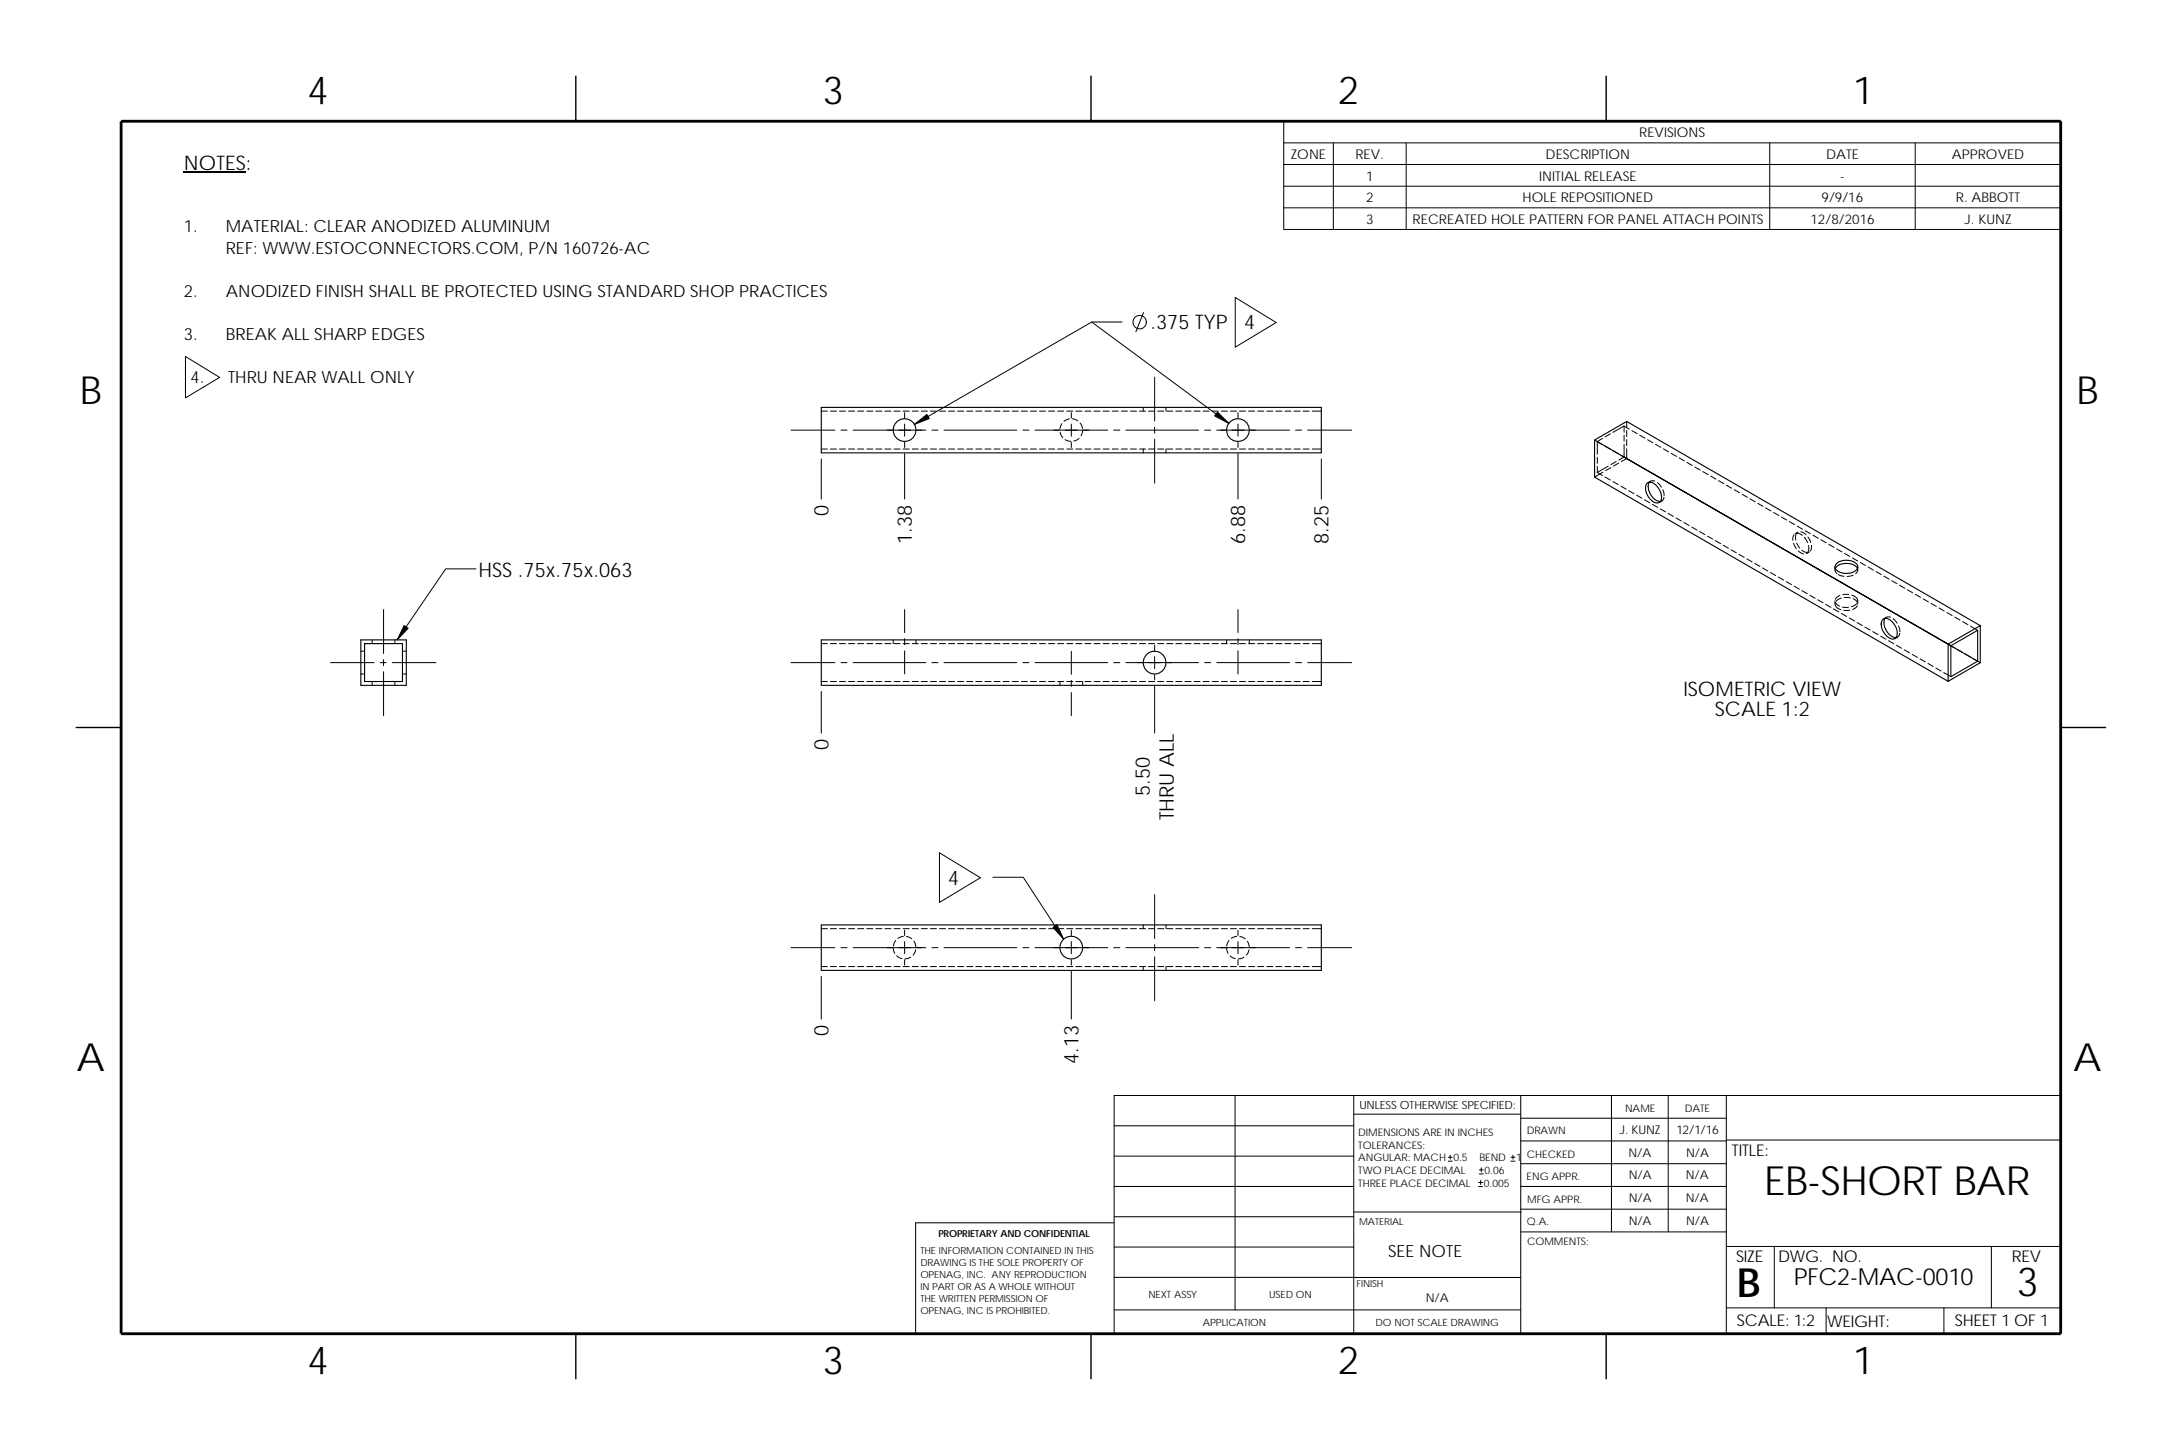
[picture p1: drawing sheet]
<svg xmlns="http://www.w3.org/2000/svg" width="457mm" height="305mm" viewBox="0 0 457 305" stroke-linecap="round" stroke-linejoin="round" font-family="sans-serif">
<g fill="none" stroke="#000" stroke-width=".21">
<path d="M269 25.4h162.8v22.7h-162.8zM269 29.9h162.8M269 39h162.8M269 34.5h162.8M279.4 29.9v18.2M294.6 29.9v18.2M370.8 29.9v18.2M401.3 29.9v18.2M269 43.5h162.8M38.9 74.7l7.1 4.4-7.1 4.3zM228.7 67.5l28.8 21.2M235.1 67.5h-6.4l-37.1 21.4"/>
<path d="M239.6 65.5l-1.6 4M241.9 79v9.2M258.8 62.3l8.6 5.3-8.6 5.1zM165.7 90.1h9.2M172.1 86.1h1.3M172.1 96.1v8.4M172.1 94.1h1.3M174 86.1h1.3M174 94.1h1.3M175.9 86.1h1.3M175.9 94.1h1.3M176.2 90.1h1.3"/>
<path d="M177.8 86.1h1.3M177.8 94.1h1.3M178.8 90.1h15.2M179.7 86.1h1.3M179.7 94.1h1.3M181.6 86.1h1.3M181.6 94.1h1.3M183.5 86.1h1.3M183.5 94.1h1.3M185.4 86.1h1.3M185.4 94.1h1.3M187.3 86.1h1.3"/>
<path d="M187.3 94.1h1.3M189.2 86.1h1.3M189.2 94.1h1.3M189.5 95v9.5M189.5 86.4v1.2M189.5 88.8v2.6M189.5 92.6v1.1M191.1 86.1h1.3M191.1 94.1h1.3M193 86.1h1.3M193 94.1h1.3M194.9 86.1h1.3"/>
<path d="M194.9 94.1h1.3M195.3 90.1h1.2M196.9 86.1h1.2M196.9 94.1h1.2M197.8 90.1h15.2M198.8 86.1h1.2M198.8 94.1h1.2M200.7 86.1h1.2M200.7 94.1h1.2M202.6 86.1h1.2M202.6 94.1h1.2M204.5 86.1h1.2"/>
<path d="M204.5 94.1h1.2M206.4 86.1h1.2M206.4 94.1h1.2M208.3 86.1h1.3M208.3 94.1h1.3M210.2 86.1h1.3M210.2 94.1h1.3M212.1 86.1h1.3M212.1 94.1h1.3M214 86.1h1.3M214 94.1h1.3M214.3 90.1h1.3"/>
<path d="M215.9 86.1h1.3M215.9 94.1h1.3M216.9 90.1h15.2M217.8 86.1h1.3M217.8 94.1h1.3M219.7 86.1h1.3M219.7 94.1h1.3M221.6 86.1h1.3M221.6 94.1h1.3M222.1 90.6l.6 1.1M222.5 88.8l-.4 1.1M223.2 92.1l1.2 .4"/>
<path d="M223.5 86.1h1.3M223.5 94.1h1.3M224.1 87.7l-1.2 .6M224.5 86.4v1.2M224.5 88.8v2.6M224.5 92.6v1.1M224.7 87.7l1.1 .5M225.4 86.1h1.3M225.4 94.1h1.3M226.1 91.8l-.4 .4-.7 .2M226.3 88.6l.5 1.2M226.8 90.1l-.3 1.2"/>
<path d="M227.3 86.1h1.3M227.3 94.1h1.3M229.2 86.1h1.3M229.2 94.1h1.3M231.1 86.1h1.3M231.1 94.1h1.3M233 86.1h1.3M233 94.1h1.3M233.4 90.1h1.2M235 86.1h1.2M235 94.1h1.2M235.9 90.1h15.2"/>
<path d="M236.9 86.1h1.2M236.9 94.1h1.2M238.8 86.1h1.2M238.8 94.1h1.2M239.5 85.3v.8M239.5 94.1v.8M240.7 86.1h1.2M240.7 94.1h1.2M241.9 89.5v1.2M241.9 92v9.2M242.6 86.1h1.2M242.6 94.1h1.2"/>
<path d="M244.3 85.3v.8M244.3 94.1v.8M244.5 86.1h1.2M244.5 94.1h1.2M246.4 86.1h1.3M246.4 94.1h1.3M248.3 86.1h1.3M248.3 94.1h1.3M250.2 86.1h1.3M250.2 94.1h1.3M252.1 86.1h1.3M252.1 94.1h1.3"/>
<path d="M252.4 90.1h1.3M254 86.1h1.3M254 94.1h1.3M255 90.1h15.2M255.9 86.1h1.3M255.9 94.1h1.3M257.8 86.1h1.3M257.8 94.1h1.3M259.4 95v9.5M259.4 86.4v1.2M259.4 88.8v2.6M259.4 92.6v1.1"/>
<path d="M259.7 86.1h1.3M259.7 94.1h1.3M261.6 86.1h1.3M261.6 94.1h1.3M263.5 86.1h1.3M263.5 94.1h1.3M265.4 86.1h1.3M265.4 94.1h1.3M267.3 86.1h1.3M267.3 94.1h1.3M269.2 86.1h1.3M269.2 94.1h1.3"/>
<path d="M271.1 86.1h1.3M271.1 94.1h1.3M271.5 90.1h1.2M273.1 86.1h1.2M273.1 94.1h1.2M274 90.1h9.2M275 86.1h1.9M275 94.1h1.9M276.9 96.1v8.4M334.7 92.5l1.1 .6M334.7 93.9v1.3M334.7 95.8v1.3"/>
<path d="M334.7 97.7v1.3M334.7 99l1.1 .6M335.8 91.8l-1.1 .7v1.3M335.8 98.3l-1.1 .7M335.9 98.9l-1.8 1M336.3 93.5l1.1 .6M336.3 99.9l1.1 .7M337 97.6l-1.1 .7M337.4 90.9l-1.1 .6M337.5 98l-1.1 .6M338 94.4l1.1 .6M338.6 96.7l-1.1 .6"/>
<path d="M339.1 89.9l-1.1 .7M339.2 97l-1.1 .6M339.6 95.4l1.1 .6M340.3 89.2l-1.1 .7M340.3 89.3l1.1 .6M340.3 95.7l-1.1 .7M340.3 95.7l1.1 .7M340.3 94.5v1.2M340.3 89.3v1.2M340.3 91.2v1.2M340.3 93.1v1.2M340.8 94v2.1l-1.1 .6"/>
<path d="M340.8 88.3v1.3M340.8 90.2v1.3M340.8 92.1v1.3M340.8 96.1l1.1 .6M341.3 96.3l25.8 14.9M341.9 90.2l1.1 .6M343.6 91.2l1.1 .6M345.2 92.1l1.1 .7M346.9 93.1l1.1 .6M348.5 94l1.1 .7M350.2 95l1.1 .6M351.8 95.9l1.1 .7"/>
<path d="M353.5 96.9l1.1 .6M355.1 97.8l1.1 .7M356.8 98.8l1.1 .6M358.4 99.7l1.1 .7M99.7 119.2h-6.3l-10.2 14.8M338 100.9l1.1 .6M339.6 101.8l1.1 .7M341.3 102.8l1.1 .6M342.9 103.7l1.1 .7M344.6 104.7l1.1 .6M345.8 100.8l-.5 .3M346.2 105.6l1.1 .7"/>
<path d="M346.7 100.8h-.8l-.3 .2M347.3 101.1l.8 .9M347.9 106.6l1.1 .6M348.2 104.9l-.5 .4M348.4 102.6l.3 1.2M348.7 104.2l-.2 .5-.6 .3M349.5 107.5l1.1 .7M351.2 108.5l1.1 .6M352.8 109.5l1.1 .6M354.5 110.4l1.1 .6M356.1 111.4l1.1 .6M357.8 112.3l1.1 .6"/>
<path d="M359.4 113.3l1.1 .6M360.1 100.7l1.1 .6M361.1 107.7l1.1 .7M361.1 114.2l1.1 .7M361.7 101.6l1.1 .7M362.7 115.2l1.1 .6M363.4 102.6l1.1 .6M364.4 116.1l1.1 .7M365 103.5l1.1 .7M366 117.1l1.1 .6M366.7 104.5l1.1 .6M366.7 111l1.1 .6"/>
<path d="M367.2 111.3l28 16.1M367.7 118l1.1 .7M368.3 105.5l1.1 .6M369.3 119l1.1 .6M370 106.4l1.1 .6M371 119.9l1.1 .7M371.6 107.4l1.1 .6M373.3 108.3l1.1 .6M374.9 109.3l1.1 .6M375.8 113.8l.6 1.1M375.9 112l-.2 .6-.1 .6M376.5 113.8l.6 1"/>
<path d="M376.5 111.7l.5 .1 .6 .3M376.6 110.2l1.1 .6M376.7 111.5l-.5 .3M376.7 111.5l-.3 .2-.2 .6 .1 .8M376.8 115.4l1.1 .6M377.3 111.4l1.1 .6M377.6 115.3l.6 .4h.5M378.1 112.6l.7 1.1M378.2 111.2l1.1 .6M378.8 112.5l.6 1.1M378.9 114.3v1.2l-.4 .4M379.1 115.6l-.6 .4"/>
<path d="M379.6 114.2v.7l-.3 .5M379.9 112.1l1.1 .7M381.5 113.1l1.1 .6M383.2 114l1.1 .7M384.5 118.7v.7M384.6 119.1l-.1 .4 .4 .7M384.8 115l1.1 .6M386.5 115.9l1.1 .7M388.1 116.9l1.1 .6M389.2 119.1l.1 .4-.5 .7M389.3 118.7v.7M389.8 117.8l1.1 .7"/>
<path d="M391.4 118.8l1.1 .6M393.1 119.7l1.1 .7M69.3 138.8h9.1M75.6 136.4h.8M78 134v.8M79.7 138.8h1.2M80.4 127.7v9.2M80.4 138.2v1.2M82.2 138.8h9.1M82.7 134v.8M84.3 136.4h.8M165.7 138.8h9.2"/>
<path d="M172.1 134.8h1.3M174 134.8h1.3M175.9 134.8h1.3M176.2 138.8h1.3M177.8 134.8h1.3M178.8 138.8h15.2M179.7 134.8h1.3M181.6 134.8h1.3M183.5 134.8h1.3M185.4 134.8h1.3M187.2 134v.8M187.3 134.8h1.3"/>
<path d="M189.2 134.8h1.3M189.5 127.7v4.8M189.5 133.8v1.3M189.5 136.3v4.9M191.1 134.8h1.3M191.9 134v.8M193 134.8h1.3M194.9 134.8h1.3M195.3 138.8h1.2M196.9 134.8h1.2M197.8 138.8h15.2M198.8 134.8h1.2"/>
<path d="M200.7 134.8h1.2M202.6 134.8h1.2M204.5 134.8h1.2M206.4 134.8h1.2M208.3 134.8h1.3M210.2 134.8h1.3M212.1 134.8h1.3M214 134.8h1.3M214.3 138.8h1.3M215.9 134.8h1.3M216.9 138.8h15.2M217.8 134.8h1.3"/>
<path d="M219.7 134.8h1.3M221.6 134.8h1.3M223.5 134.8h1.3M224.5 136.4v4.9M225.4 134.8h1.3M227.3 134.8h1.3M229.2 134.8h1.3M231.1 134.8h1.3M233 134.8h1.3M233.4 138.8h1.2M235 134.8h1.2M235.9 138.8h15.2"/>
<path d="M236.9 134.8h1.2M238.8 134.8h1.2M240.7 134.8h1.2M241.9 135.1v1.2M241.9 137.5v2.6M242.6 134.8h1.2M244.5 134.8h1.2M246.4 134.8h1.3M248.3 134.8h1.3M250.2 134.8h1.3M252.1 134.8h1.3M252.4 138.8h1.3"/>
<path d="M254 134.8h1.3M255 138.8h15.2M255.9 134.8h1.3M257 134v.8M257.8 134.8h1.3M259.4 127.7v4.8M259.4 133.8v1.3M259.4 136.3v4.9M259.7 134.8h1.3M261.6 134.8h1.3M261.8 134v.8M263.5 134.8h1.3"/>
<path d="M265.4 134.8h1.3M267.3 134.8h1.3M269.2 134.8h1.3M271.1 134.8h1.3M271.5 138.8h1.2M273.1 134.8h1.2M274 138.8h9.2M275 134.8h1.9M372.6 120.9l1.1 .6M374.3 121.8l1.1 .7M375.9 122.8l1.1 .6M377.6 123.7l1.1 .7"/>
<path d="M379.2 124.7l1.1 .6M380.9 125.6l1.1 .7M382.5 126.6l1.1 .6M384.2 127.6l1.1 .6M384.5 125.9v.6M384.5 126.5l.4 .8 .8 .4M384.5 126.1l.4 .6 .5 .3M385.2 120.4l1.2 .3M385.5 124.7l-.9 .8M385.8 125.3l-1.1 .6M385.8 128.5l1.1 .6M386.1 127.2h1.2"/>
<path d="M386.4 125.2h1.3M387.4 124.5l-1.3 .1M387.5 129.5l1.1 .6M387.6 127.8h-1.3M388 124.7a1.47 1.47 0 0 1 1.3 1.8M388.3 120.5l-1.3 .3M388.3 125.4l.5 .3 .4 .6M389 126.5l-.4 .4-.7 .2M389.1 123.9l1.1 .7M389.1 130.4l1.1 .6M389.2 126.9l-.4 .4-.6 .4M390.8 131.4l1.1 .6"/>
<path d="M392.4 132.3l1.1 .6M394.1 133.3l1.1 .6M394.7 120.7l1.1 .6M394.7 127.2l1.1 .6M395.2 129.3l-.5 .3M395.3 127.5l12.6 7.3M395.7 134.2l1.1 .7M396.1 129.3h-.8l-.3 .2M396.4 121.6l1.1 .7M396.7 129.6l.8 1M396.9 128.4l1.1 .7M397.4 135.2l1.1 .6"/>
<path d="M397.6 133.5l-.6 .3M397.8 131.1l.3 1.2M398 122.6l1.1 .6M398.1 132.7l-.2 .5-.6 .3M398.6 129.4l1.1 .6M399 136.1l1.1 .7M399.7 123.5l1.1 .7M400.2 130.3l1.1 .7M400.7 137.1l1.1 .6M401.3 124.5l1.1 .6M401.9 131.3l1.1 .6M402.3 138l1.1 .7"/>
<path d="M403 125.5l1.1 .6M403.5 132.2l1.1 .7M404 139l1.1 .6M404.6 126.4l1.1 .6M405.2 133.2l1.1 .6M405.6 139.9l1.1 .7M406.3 127.4l1.1 .6M407.3 134.4l1.4 .9-1-.7M407.9 128.3l1.1 .6M408.5 135.1l1.1 .6M409.6 129.3l1.1 .6M410.1 136.1l1.1 .6"/>
<path d="M411.2 130.2l1.1 .7M411.8 137l1.1 .6M412.9 131.2l1.5 .8M413.4 138l1.5 .8M75.6 141.2h.8M78 142.8v.8M80.4 140.7v9.2M82.7 142.8v.8M84.3 141.2h.8M172.1 142.8h1.3M172.1 144.8v8.8M174 142.8h1.3"/>
<path d="M175.9 142.8h1.3M177.8 142.8h1.3M179.7 142.8h1.3M181.6 142.8h1.3M183.5 142.8h1.3M185.4 142.8h1.3M187.3 142.8h1.3M189.2 142.8h1.3M191.1 142.8h1.3M193 142.8h1.3M194.9 142.8h1.3M196.9 142.8h1.2"/>
<path d="M198.8 142.8h1.2M200.7 142.8h1.2M202.6 142.8h1.2M204.5 142.8h1.2M206.4 142.8h1.2M208.3 142.8h1.3M210.2 142.8h1.3M212.1 142.8h1.3M214 142.8h1.3M215.9 142.8h1.3M217.8 142.8h1.3M219.7 142.8h1.3"/>
<path d="M221.6 142.8h1.3M222.1 142.8v.8M223.5 142.8h1.3M224.5 142.5v1.3M224.5 145.1v4.8M225.4 142.8h1.3M226.8 142.8v.8M227.3 142.8h1.3M229.2 142.8h1.3M231.1 142.8h1.3M233 142.8h1.3M235 142.8h1.2"/>
<path d="M236.9 142.8h1.2M238.8 142.8h1.2M240.7 142.8h1.2M241.9 143.7v9.9M241.9 141.4v1.1M242.6 142.8h1.2M244.5 142.8h1.2M246.4 142.8h1.3M248.3 142.8h1.3M250.2 142.8h1.3M252.1 142.8h1.3M254 142.8h1.3"/>
<path d="M255.9 142.8h1.3M257.8 142.8h1.3M259.7 142.8h1.3M261.6 142.8h1.3M263.5 142.8h1.3M265.4 142.8h1.3M267.3 142.8h1.3M269.2 142.8h1.3M271.1 142.8h1.3M273.1 142.8h1.2M275 142.8h1.9M407.3 140.9l1.5 .9"/>
<path d="M196.8 178.6l8.6 5.3-8.6 5.1zM165.7 198.5h9.2M172.1 194.5h1.3M174 194.5h1.3M175.9 194.5h1.3M176.2 198.5h1.3M177.8 194.5h1.3M178.8 198.5h15.2M179.7 194.5h1.3M181.6 194.5h1.3M183.5 194.5h1.3M185.4 194.5h1.3"/>
<path d="M187.2 198.5l.3 1.2M187.3 194.5h1.3M187.7 197l-.5 1.2M189.2 194.5h1.3M189.3 196.2l-1.2 .4M189.5 194.9v1.1M189.5 197.3v2.5M189.9 196.2l1.2 .5M191.1 194.5h1.3M191.5 197.1l.4 1.2M191.9 199l-.6 1.1M193 194.5h1.3"/>
<path d="M194.9 194.5h1.3M195.3 198.5h1.2M196.9 194.5h1.2M197.8 198.5h15.2M198.8 194.5h1.2M200.7 194.5h1.2M202.6 194.5h1.2M204.5 194.5h1.2M206.4 194.5h1.2M208 183.8h6.4l8.5 12.9M208.3 194.5h1.3M210.2 194.5h1.3"/>
<path d="M212.1 194.5h1.3M214 194.5h1.3M214.3 198.5h1.3M215.9 194.5h1.3M216.9 198.5h15.2M217.8 194.5h1.3M219.7 194.5h1.3M221.6 194.5h1.3M223.5 194.5h1.3M224.5 194.9v1.1M224.5 197.3v2.5M225.4 194.5h1.3"/>
<path d="M227.3 194.5h1.3M229.2 194.5h1.3M231.1 194.5h1.3M233 194.5h1.3M233.4 198.5h1.2M235 194.5h1.2M235.9 198.5h15.2M236.9 194.5h1.2M238.8 194.5h1.2M239.5 193.8v.7M240.7 194.5h1.2M241.9 187.4v9.2"/>
<path d="M241.9 197.9v1.3M242.6 194.5h1.2M244.3 193.8v.7M244.5 194.5h1.2M246.4 194.5h1.3M248.3 194.5h1.3M250.2 194.5h1.3M252.1 194.5h1.3M252.4 198.5h1.3M254 194.5h1.3M255 198.5h15.2M255.9 194.5h1.3"/>
<path d="M257 198.5l.3 1.2M257.5 197l-.5 1.2M257.8 194.5h1.3M259.1 196.2l-1.1 .4M259.4 194.9v1.1M259.4 197.3v2.5M259.7 194.5h1.3M259.8 196.2l1.1 .5M261.3 197.1l.4 1.2M261.6 194.5h1.3M261.7 199l-.5 1.1M263.5 194.5h1.3"/>
<path d="M265.4 194.5h1.3M267.3 194.5h1.3M269.2 194.5h1.3M271.1 194.5h1.3M271.5 198.5h1.2M273.1 194.5h1.2M274 198.5h9.2M275 194.5h1.9M172.1 202.5h1.3M172.1 204.6v8.9M174 202.5h1.3M175.9 202.5h1.3"/>
<path d="M177.8 202.5h1.3M179.7 202.5h1.3M181.6 202.5h1.3M183.5 202.5h1.3M185.4 202.5h1.3M187.3 202.5h1.3M187.9 200.2l1.1 .6M189.2 202.5h1.3M189.5 201.1v1.1M190.8 200.5l-1.2 .4M191.1 202.5h1.3M193 202.5h1.3"/>
<path d="M194.9 202.5h1.3M196.9 202.5h1.2M198.8 202.5h1.2M200.7 202.5h1.2M202.6 202.5h1.2M204.5 202.5h1.2M206.4 202.5h1.2M208.3 202.5h1.3M210.2 202.5h1.3M212.1 202.5h1.3M214 202.5h1.3M215.9 202.5h1.3"/>
<path d="M217.8 202.5h1.3M219.7 202.5h1.3M221.6 202.5h1.3M223.5 202.5h1.3M224.5 201.1v1.1M224.5 203.4v10.1M225.4 202.5h1.3M227.3 202.5h1.3M229.2 202.5h1.3M231.1 202.5h1.3M233 202.5h1.3M235 202.5h1.2"/>
<path d="M236.9 202.5h1.2M238.8 202.5h1.2M239.5 202.5v.8M240.7 202.5h1.2M241.9 200.4v9.2M242.6 202.5h1.2M244.3 202.5v.8M244.5 202.5h1.2M246.4 202.5h1.3M248.3 202.5h1.3M250.2 202.5h1.3M252.1 202.5h1.3"/>
<path d="M254 202.5h1.3M255.9 202.5h1.3M257.7 200.2l1.1 .6M257.8 202.5h1.3M259.4 201.1v1.1M259.7 202.5h1.3M260.7 200.5l-1.2 .4M261.6 202.5h1.3M263.5 202.5h1.3M265.4 202.5h1.3M267.3 202.5h1.3M269.2 202.5h1.3"/>
<path d="M271.1 202.5h1.3M273.1 202.5h1.2M275 202.5h1.9M233.4 235.8h50.3M258.8 229.5v44.9M283.7 229.5v49.9M283.7 233.4h34.9M318.6 229.5v49.9M318.6 234.3h43.1M318.6 239h43.1M337.7 229.5v28.6M349.5 229.5v28.6"/>
<path d="M361.7 238.8h70.1M361.7 229.5v49.9M233.4 256.2h-41.5v23.2h239.9v-49.9h-198.4v49.9M233.4 248.5h50.3M233.4 242.2h50.3M233.4 254.9h50.3M283.7 253.9h35M303.4 243.2h.9M303.4 242.4h.9M303.9 242v.8M309.8 248.6h.8M309.8 247.7h.8"/>
<path d="M310 245.9h.8M310 245.1h.8M310.2 247.3v.8M310.4 244.6v.9M316.6 243.2h.8M316.6 242.4h.8M317 242v.8M318.6 253.3h43.1M318.6 248.5h43.1M318.6 243.8h43.1M318.7 258.1h43M233.4 267.6h50.3"/>
<path d="M233.4 261.2h50.3M233.4 274.4h85.2M283.7 267.6h34.9M361.7 261.1h70.1M361.7 274h70.1M371.8 261.1v12.9M382.6 274v5.4M407.3 274v5.4M417.3 261.1v12.9"/>
<circle cx="238.8" cy="67.5" r="1.41"/>
</g>
<path d="M120.6 15.9v9.5M228.6 15.9v9.5M336.5 15.9v9.5M15.9 152.4h9.5M431.8 152.4h9.5M120.6 279.4v9.5M228.6 279.4v9.5M336.5 279.4v9.5" fill="none" stroke="#000" stroke-width=".3"/>
<path d="M25.4 25.4h406.4v254h-406.4z" fill="none" stroke="#000" stroke-width=".59"/>
<g fill="none" stroke="#000" stroke-width=".23">
<path d="M172.1 85.3h104.8v9.6h-104.8zM334.1 92.2l6.7-3.9 74.1 42.8M345.2 101.2a1.75 1.75 0 0 1 2.2 .9 2.38 2.38 0 0 1 .3 3.2 2.17 2.17 0 0 1-2.5-1.6 2.19 2.19 0 0 1 0-2.5zM345.6 101a3 3 0 0 0 2.3 4M384.6 119.1a3.1 3.1 0 0 1 4.6 0M384.9 118a3.1 3.1 0 0 1 4.3 .5 1.24 1.24 0 0 1-1.1 1.4 3 3 0 0 1-3.5-.8 .92 .92 0 0 1 .3-1.1zM75.6 134h9.5v9.6h-9.5zM76.4 134.8h7.9v8h-7.9zM172.1 134h104.8v9.6h-104.8zM394.7 129.7a1.77 1.77 0 0 1 2 .9 2.59 2.59 0 0 1 .5 3 1.37 1.37 0 0 1-1.9-.4 3.2 3.2 0 0 1-1-3.1zM395 129.5a3 3 0 0 0 2.3 4M408.2 134.9l-74.1-42.7v7.7l74.1 42.8"/>
<path d="M408.2 134.9l6.7-3.8v7.7l-6.7 3.9M408.2 134.9v7.8M408.8 135.3l5.6-3.3v6.5M408.8 135.3v6.5l5.6-3.3M408.8 135.3l5.6 3.2M172.1 193.8h104.8v9.5h-104.8z"/>
<circle cx="189.5" cy="90.1" r="2.38"/>
<circle cx="259.4" cy="90.1" r="2.38"/>
<circle cx="241.9" cy="138.8" r="2.38"/>
<circle cx="224.5" cy="198.5" r="2.38"/>
</g>
<g fill="#000" stroke="#000" stroke-width=".21">
<path d="M191.6 88.9l2.6-2.1 .5 .9z" fill-rule="evenodd"/>
<path d="M255.1 86.3l2.4 2.4-3-1.6z" fill-rule="evenodd"/>
<path d="M84.7 131l.8 .6-2.3 2.4z" fill-rule="evenodd"/>
<path d="M220.6 194.3l.9-.6 1.4 3z" fill-rule="evenodd"/>
</g>
<path d="M38.5 36.1h13" fill="none" stroke="#000" stroke-width=".25"/>
<g font-size="8.4">
<text x="369.6" y="250.3">EB-SHORT BAR</text>
<text x="364" y="271.7">B</text>
<text x="422.6" y="271.5">3</text>
</g>
<g font-size="8.1">
<text x="64.4" y="21.7">4</text>
<text x="172.4" y="21.7">3</text>
<text x="280.3" y="21.7">2</text>
<text x="388.3" y="21.7">1</text>
<text x="16.7" y="84.7">B</text>
<text x="435.1" y="84.7">B</text>
<text x="16" y="224.4">A</text>
<text x="434.4" y="224.4">A</text>
<text x="64.4" y="287.9">4</text>
<text x="172.4" y="287.9">3</text>
<text x="280.3" y="287.9">2</text>
<text x="388.3" y="287.9">1</text>
</g>
<text font-size="4.9" x="375.9" y="269.2">PFC2-MAC-0010</text>
<g font-size="4.2">
<text x="38.5" y="35.6">NOTES:</text>
<text x="241.1" y="69">.375 TYP</text>
<text x="260.7" y="69">4</text>
<text x="173.6" y="108.1" transform="rotate(-90 173.6 108.1)">0</text>
<text x="191.1" y="113.9" transform="rotate(-90 191.1 113.9)">1.38</text>
<text x="260.9" y="113.9" transform="rotate(-90 260.9 113.9)">6.88</text>
<text x="278.4" y="113.9" transform="rotate(-90 278.4 113.9)">8.25</text>
<text x="100.2" y="120.8">HSS .75x.75x.063</text>
<text x="352.7" y="145.9">ISOMETRIC VIEW</text>
<text x="359.3" y="150.1">SCALE 1:2</text>
<text x="173.6" y="157.1" transform="rotate(-90 173.6 157.1)">0</text>
<text x="240.9" y="166.8" transform="rotate(-90 240.9 166.8)">5.50</text>
<text x="246" y="171.9" transform="rotate(-90 246 171.9)">THRU ALL</text>
<text x="198.7" y="185.3">4</text>
<text x="173.6" y="217" transform="rotate(-90 173.6 217)">0</text>
<text x="226" y="222.8" transform="rotate(-90 226 222.8)">4.13</text>
</g>
<g font-size="3.5">
<text x="38.5" y="48.6">1.</text>
<text x="47.3" y="53.1">REF: WWW.ESTOCONNECTORS.COM, P/N 160726-AC</text>
<text x="47.3" y="48.6">MATERIAL: CLEAR ANODIZED ALUMINUM</text>
<text x="38.5" y="62.2">2.</text>
<text x="47.3" y="62.2">ANODIZED FINISH SHALL BE PROTECTED USING STANDARD SHOP PRACTICES</text>
<text x="38.5" y="71.2">3.</text>
<text x="47.3" y="71.2">BREAK ALL SHARP EDGES</text>
<text x="39.9" y="80.2">4.</text>
<text x="47.8" y="80.3">THRU NEAR WALL ONLY</text>
<text x="290.9" y="263.2">SEE NOTE</text>
</g>
<g font-size="3.4">
<text x="362.9" y="242.2">TITLE:</text>
<text x="363.8" y="264.3">SIZE</text>
<text x="372.6" y="264.3">DWG. NO.</text>
<text x="421.6" y="264.4">REV</text>
<text x="363.9" y="277.9">SCALE: 1:2</text>
<text x="382.8" y="277.9">WEIGHT:</text>
<text x="409.6" y="277.9">SHEET 1 OF 1</text>
</g>
<g font-size="2.8">
<text x="343.5" y="28.7">REVISIONS</text>
<text x="270.5" y="33.3">ZONE</text>
<text x="284" y="33.3">REV.</text>
<text x="323.9" y="33.3">DESCRIPTION</text>
<text x="382.6" y="33.3">DATE</text>
<text x="409" y="33.3">APPROVED</text>
<text x="286.2" y="37.8">1</text>
<text x="322.5" y="37.8">INITIAL RELEASE</text>
<text x="385.6" y="37.8">-</text>
<text x="286.2" y="42.4">2</text>
<text x="286.2" y="46.9">3</text>
<text x="296" y="46.9">RECREATED HOLE PATTERN FOR PANEL ATTACH POINTS</text>
<text x="319" y="42.4">HOLE REPOSITIONED</text>
<text x="379.4" y="46.9">12/8/2016</text>
<text x="381.7" y="42.4">9/9/16</text>
<text x="409.8" y="42.4">R. ABBOTT</text>
<text x="411.6" y="46.9">J. KUNZ</text>
</g>
<g font-size="2.5">
<text x="339.3" y="237.6">J. KUNZ</text>
<text x="351.3" y="237.7">12/1/16</text>
<text x="341.2" y="242.3">N/A</text>
<text x="353.3" y="242.4">N/A</text>
<text x="341.3" y="251.9">N/A</text>
<text x="341.3" y="247.1">N/A</text>
<text x="353.3" y="247">N/A</text>
<text x="353.3" y="251.8">N/A</text>
<text x="341.3" y="256.6">N/A</text>
<text x="353.3" y="256.5">N/A</text>
<text x="298.8" y="272.7">N/A</text>
</g>
<text font-size="2.4" x="284.8" y="232.4">UNLESS OTHERWISE SPECIFIED:</text>
<g font-size="2.2">
<text x="340.5" y="232.9">NAME</text>
<text x="353" y="232.9">DATE</text>
<text x="284.6" y="238">DIMENSIONS ARE IN INCHES</text>
<text x="319.9" y="237.7">DRAWN</text>
<text x="284.6" y="245.9">TWO PLACE DECIMAL</text>
<text x="284.6" y="240.6">TOLERANCES:</text>
<text x="284.6" y="243.3">ANGULAR: MACH</text>
<text x="304.5" y="243.3">0.5</text>
<text x="310" y="243.3">BEND</text>
<text x="311.1" y="245.9">0.06</text>
<text x="317.7" y="243.3">1</text>
<text x="319.9" y="242.5">CHECKED</text>
<text x="284.6" y="248.6">THREE PLACE DECIMAL</text>
<text x="310.9" y="248.6">0.005</text>
<text x="319.9" y="247.2">ENG APPR.</text>
<text x="320" y="251.9">MFG APPR.</text>
<text x="320" y="256.6">Q.A.</text>
<text x="320" y="260.9">COMMENTS:</text>
</g>
<g font-size="2.1">
<text x="240.6" y="271.9">NEXT ASSY</text>
<text x="265.9" y="271.9">USED ON</text>
<text x="252" y="277.8">APPLICATION</text>
<text x="288.2" y="277.8">DO NOT SCALE DRAWING</text>
</g>
<g font-size="2">
<text x="284.8" y="256.6">MATERIAL</text>
<text x="192.8" y="262.7">THE INFORMATION CONTAINED IN THIS</text>
<text x="196.6" y="259.1">PROPRIETARY AND CONFIDENTIAL</text>
<text x="192.8" y="265.3">DRAWING IS THE SOLE PROPERTY OF</text>
<text x="192.8" y="267.8">OPENAG, INC. ANY REPRODUCTION</text>
<text x="284.2" y="269.7">FINISH</text>
<text x="192.8" y="275.4">OPENAG, INC IS PROHIBITED.</text>
<text x="192.8" y="270.3">IN PART OR AS A WHOLE WITHOUT</text>
<text x="192.8" y="272.8">THE WRITTEN PERMISSION OF</text>
</g>
</svg>
